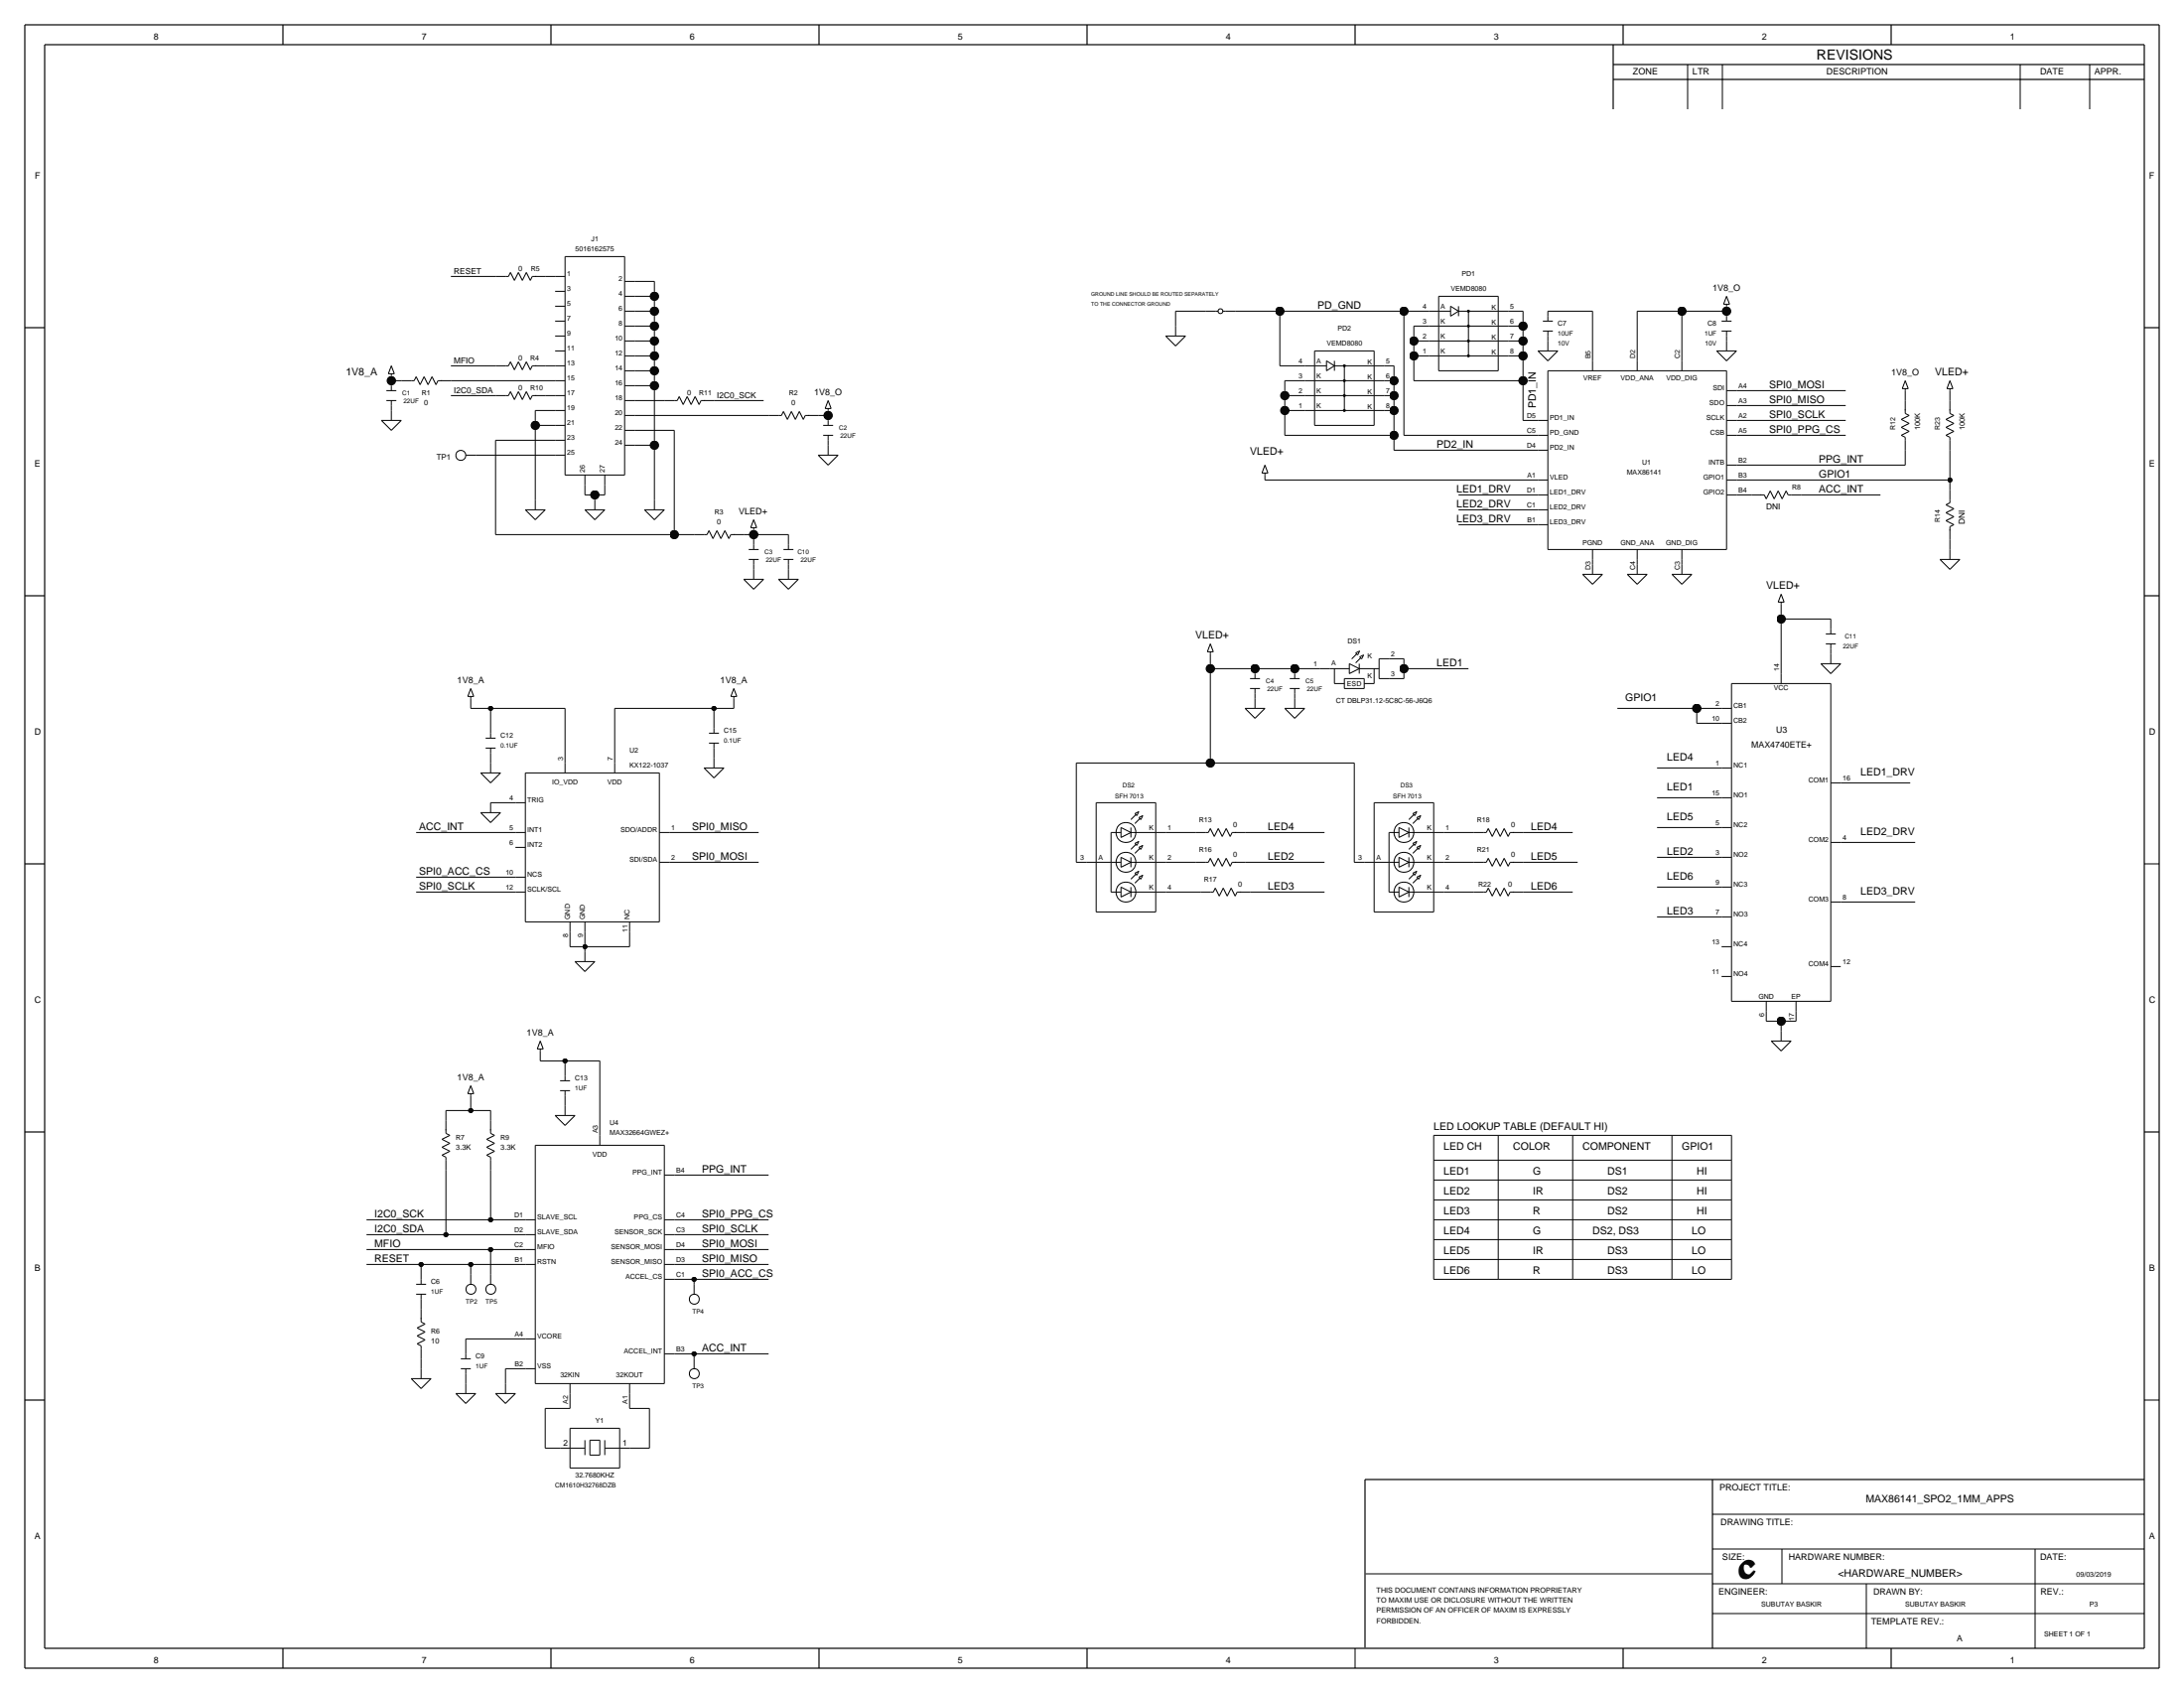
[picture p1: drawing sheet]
<svg xmlns="http://www.w3.org/2000/svg" width="559mm" height="433mm" viewBox="0 0 559 433" stroke-linecap="round" stroke-linejoin="round" font-family="sans-serif">
<g fill="none" stroke="#000" stroke-width=".25">
<path d="M431.8 16.5v11.4zM440.7 16.5v11.4zM516.9 16.5v11.4zM534.7 16.5v11.4zM115.4 70.7h11.4zM126.8 70.7h2.5zM129.3 70.7h.8zM130.6 69.7l-.5 1zM130.6 69.7l1 2zM132.6 69.7l-1 2zM132.6 69.7l1.1 2zM134.7 69.7l-1 2z"/>
<path d="M134.7 69.7l1 2zM136.2 70.7h1zM136.2 70.7l-.5 1zM137 70.7h2.5zM139.5 70.7h2.5zM142 78.3h2.6zM142 74.5h2.6zM142 70.7h2.6zM144.6 65.6v55.9zM144.6 65.6h15.2zM159.8 79.6h2.6zM159.8 75.8h2.6z"/>
<path d="M159.8 72h2.6zM159.8 65.6v55.9zM162.4 79.6h5zM162.4 75.8h5zM162.4 72h5zM167.4 79.6v3.8zM167.4 75.8v3.8zM167.4 72v3.8zM300.8 79.6h7.6zM300.8 79.6v3.8zM308.4 79.6h2.5zM310.9 79.6h.8z"/>
<path d="M312.9 79.6h.6zM313.5 79.6h2.5zM316 79.6h11.5zM327.5 79.6v14zM327.5 79.6h31.7zM359.2 79.6h6.4zM359.2 79.6v31.8zM365.6 79.6h2.5zM368.1 75.8v19zM368.1 75.8h15.2zM368.1 79.6h3zM371.1 78.3l2.1 1.3z"/>
<path d="M371.1 78.3v2.6zM373.2 79.6h10.1zM373.2 78.3v2.6zM375.5 79.4h.4v.4h-.4zM375.7 79.6v11.4zM383.3 79.6h2.6zM383.3 75.8v19zM385.9 79.6h3.8zM389.7 79.6v3.8zM396 79.6h11.5zM396 79.6v1.3zM407.5 79.6v12.7z"/>
<path d="M418.9 79.6h11.4zM418.9 79.6v12.7zM430.3 79.6h11.5zM430.3 79.6v12.7zM441 77.8h1.5zM441.8 78.3v1.3zM441.8 79.6v1.3zM441.8 77.8v.5zM441.8 75.8l.7 2zM441.8 75.8l-.8 2zM98.9 99.9h2.5zM99.4 95.6h1.5z"/>
<path d="M100.1 96.1v1.3zM100.1 97.4h2.6zM100.1 97.4v1.3zM100.1 98.7v1.2zM100.1 95.6v.5zM100.1 93.6l.8 2zM100.1 93.6l-.7 2zM102.7 97.4h2.5zM105.2 97.4h.8zM106.5 96.4l-.5 1zM106.5 96.4l1 2zM108.5 96.4l-1 2z"/>
<path d="M108.5 96.4l1 2zM110.5 96.4l-1 2zM110.5 96.4l1.1 2zM112.1 97.4h1zM112.1 97.4l-.5 1zM112.8 97.4h2.6zM115.4 97.4h26.6zM115.4 93.6h11.4zM126.8 93.6h2.5zM129.3 93.6h.8zM130.6 92.6l-.5 1zM130.6 92.6l1 2z"/>
<path d="M132.6 92.6l-1 2zM132.6 92.6l1.1 2zM134.7 92.6l-1 2zM134.7 92.6l1 2zM136.2 93.6h1zM136.2 93.6l-.5 1zM137 93.6h2.5zM139.5 93.6h2.5zM142 97.4h2.6zM142 93.6h2.6zM142 89.8h2.6zM142 86h2.6z"/>
<path d="M142 82.1h2.6zM159.8 98.7h2.6zM159.8 94.8h2.6zM159.8 91h2.6zM159.8 87.2h2.6zM159.8 83.4h2.6zM162.4 98.7h5zM162.4 94.8h5zM162.4 91h5zM162.4 87.2h5zM162.4 83.4h5zM167.4 94.8v3.9z"/>
<path d="M167.4 98.7v15.2zM167.4 91v3.8zM167.4 87.2v3.8zM167.4 83.4v3.8zM298.2 86l2.6 2.5zM298.2 86h5.1zM300.8 83.4v2.6zM303.3 86l-2.5 2.5zM327.5 93.6h6.3zM328.7 97.4h5.1zM328.7 97.4v3.8zM333.8 97.4h2.5z"/>
<path d="M333.8 93.6h2.5zM336.3 97.4h15.3zM336.3 89.8v19zM336.3 89.8h15.3zM336.3 93.6h3.1zM339.4 94.8l2-1.2zM339.4 92.3l2 1.3zM339.4 92.3v2.5zM341.4 93.6h10.2zM341.4 92.3v2.5zM343.8 97.2h.4v.4h-.4zM343.8 93.4h.4v.3h-.4z"/>
<path d="M344 93.6v11.4zM351.6 93.6h2.5zM351.6 97.4h2.5zM351.6 89.8v19zM354.1 97.4h2.6zM354.1 93.6h2.6zM356.7 97.4v3.8zM356.7 93.6v3.8zM361.7 83.4h3.9zM361.7 83.4v3.8zM361.7 87.2h3.9zM361.7 87.2v3.8z"/>
<path d="M361.7 91h3.9zM361.7 91v6.4zM361.7 97.4h28zM365.6 91h2.5zM365.6 87.2h2.5zM365.6 83.4h2.5zM368.1 91h15.2zM368.1 87.2h15.2zM368.1 83.4h15.2zM368.1 94.8h15.2zM371.1 80.9l2.1-1.3zM375.5 90.9h.4v.3h-.4z"/>
<path d="M375.5 87h.4v.4h-.4zM375.5 83.2h.4v.4h-.4zM383.3 83.4h2.6zM383.3 87.2h2.6zM383.3 91h2.6zM385.9 91h3.8zM385.9 87.2h3.8zM385.9 83.4h3.8zM389.7 91v6.4zM389.7 97.4v10.1zM389.7 87.2v3.8zM389.7 83.4v3.8z"/>
<path d="M393.5 89.8l2.5 2.5zM393.5 89.8h5.1zM394.8 84.7h2.5zM394.8 82.1h2.5zM396 86v1.2zM396 94.8h45.8zM396 94.8v45.8zM396 87.2v2.6zM396 80.9v1.2zM396 84.7v1.3zM398.6 89.8l-2.6 2.5zM407.5 92.3v2.5z"/>
<path d="M418.9 92.3v2.5zM430.3 92.3v2.5zM439.2 89.8l2.6 2.5zM439.2 89.8h5.1zM440.5 84.7h2.5zM440.5 82.1h2.5zM441.8 86v1.2zM441.8 80.9v1.2zM441.8 84.7v1.3zM441.8 99.9h2.5zM441.8 94.8v45.8zM441.8 87.2v2.6z"/>
<path d="M444.3 99.9h27.9zM444.3 89.8l-2.5 2.5zM486.7 99.4h1.5zM487.5 99.9v2.6zM487.5 99.4v.5zM487.5 97.4l.7 2zM487.5 97.4l-.8 2zM498.1 99.4h1.6zM498.9 99.9v2.6zM498.9 99.4v.5zM498.9 97.4l.8 2zM498.9 97.4l-.8 2z"/>
<path d="M97.6 107.5l2.5 2.6zM97.6 107.5h5.1zM98.9 102.5h2.5zM100.1 103.7v1.3zM100.1 110.1l2.6-2.6zM100.1 105v2.5zM100.1 102.5v1.2zM115.4 101.2h11.4zM119.2 116.4h2.5zM121.7 116.4h20.3zM126.8 112.6v24.2zM126.8 112.6h15.2z"/>
<path d="M126.8 101.2h2.5zM129.3 101.2h.8zM130.6 100.2l-.5 1zM130.6 100.2l1 2zM132.6 100.2l-1 2zM132.6 100.2l1.1 2zM134.7 100.2l-1 2zM134.7 100.2l1 2zM136.2 101.2h1zM136.2 101.2l-.5 1zM137 105v3.8zM137 108.8h5z"/>
<path d="M137 108.8v19.1zM137 105h5zM137 101.2h2.5zM139.5 101.2h2.5zM142 116.4h2.6zM142 112.6h2.6zM142 108.8h2.6zM142 105h2.6zM142 101.2h2.6zM159.8 113.9h2.6zM159.8 110.1h2.6zM159.8 106.3h2.6z"/>
<path d="M159.8 102.5h2.6zM162.4 113.9h5zM162.4 106.3h34.2zM162.4 102.5h7.6zM162.4 110.1h10.1zM167.4 113.9v14zM170 102.5h2.5zM172.5 110.1v26.7zM172.5 102.5h.8zM173.8 101.4l-.5 1.1zM173.8 101.4l1 2.1zM175.8 101.4l-1 2.1z"/>
<path d="M175.8 101.4l1 2.1zM177.9 101.4l-1.1 2.1zM177.9 101.4l1 2.1zM179.4 102.5h1zM179.4 102.5l-.5 1zM180.1 102.5h2.6zM182.7 102.5h12.7zM196.6 106.3h2.6zM199.2 106.3h.7zM200.5 105.3l-.6 1zM200.5 105.3l1 2zM202.5 105.3l-1 2z"/>
<path d="M202.5 105.3l1 2zM204.5 105.3l-1 2zM204.5 105.3l1 2zM206 106.3h1.1zM206 106.3l-.5 1zM206.8 106.3h2.5zM209.3 106.3h2.6zM209.3 116.4l2.6 2.6zM209.3 116.4h5.1zM210.6 108.8h2.6zM210.6 111.4h2.6zM211.1 104.5h1.5z"/>
<path d="M211.9 106.3v1.2zM211.9 105v1.3zM211.9 112.6v1.3zM211.9 113.9v2.5zM211.9 107.5v1.3zM211.9 111.4v1.2zM211.9 104.5v.5zM211.9 102.5l.7 2zM211.9 102.5l-.8 2zM214.4 116.4l-2.5 2.6zM323.6 119l.8 2zM323.6 119l-.7 2z"/>
<path d="M328.7 101.2h5.1zM328.7 101.2v3.8zM328.7 105v6.4zM328.7 105h5.1zM328.7 111.4h28zM333.8 105h2.5zM333.8 101.2h2.5zM336.3 105h15.3zM336.3 101.2h15.3zM336.3 108.8h15.3zM343.8 104.8h.4v.4h-.4zM343.8 101h.4v.4h-.4z"/>
<path d="M351.6 101.2h2.5zM351.6 105h2.5zM354.1 105h2.6zM354.1 101.2h2.6zM356.7 111.4v3.8zM356.7 105v6.4zM356.7 101.2v3.8zM356.7 115.2h36.8zM359.2 111.4h34.3zM389.7 107.5h3.8zM393.5 115.2h2.5zM393.5 107.5h2.5z"/>
<path d="M393.5 111.4h2.5zM441.8 107.5h2.5zM441.8 119h2.5zM441.8 103.7h2.5zM441.8 111.4h2.5zM444.3 111.4h27.9zM444.3 107.5h27.9zM444.3 103.7h27.9zM444.3 119h43.2zM486.5 111.4l1 .5zM486.5 111.4l2-1.1zM486.5 109.3l2 1z"/>
<path d="M486.5 109.3l2-1zM486.5 107.3l2 1zM486.5 107.3l2-1zM487.5 115.2v3.8zM487.5 112.6v2.6zM487.5 102.5v2.5zM487.5 104.7v1.1zM487.5 111.9v.7zM487.5 105.8l1 .5zM497.9 111.4l1 .5zM497.9 111.4l2-1.1zM497.9 109.3l2 1z"/>
<path d="M497.9 109.3l2-1zM497.9 107.3l2 1zM497.9 107.3l2-1zM498.9 115.2v7.6zM498.9 112.6v2.6zM498.9 102.5v2.5zM498.9 104.7v1.1zM498.9 111.9v.7zM498.9 105.8l1 .5zM126.8 136.8h45.7zM134.4 130.4l2.6 2.5zM134.4 130.4h5.1z"/>
<path d="M137 132.9l2.5-2.5zM137 127.9v2.5zM144.6 121.5h15.2zM149.7 126.6h2.5zM149.7 124.1v2.5zM149.7 121.5v2.6zM149.7 130.4l2.5 2.5zM149.7 130.4h5zM152.2 126.6h2.5zM152.2 126.6v1.3zM152.2 127.9v2.5zM154.7 124.1v2.5z"/>
<path d="M154.7 121.5v2.6zM154.7 130.4l-2.5 2.5zM164.9 130.4l2.5 2.5zM164.9 130.4h5.1zM167.4 127.9v2.5zM170 130.4l-2.6 2.5zM172.5 136.8h5.1zM177.6 136.8h2.5zM180.1 136.8h.8zM181.4 135.7l-.5 1.1zM181.4 135.7l1 2.1zM183.4 135.7l-1 2.1z"/>
<path d="M183.4 135.7l1.1 2.1zM185.5 135.7l-1 2.1zM185.5 135.7l1 2.1zM187 136.8h1zM187 136.8l-.5 1zM187.8 136.8h2.5zM190.3 136.8h2.5zM192.1 135h1.5zM192.8 136.8h8.9zM192.8 136.8v2.5zM192.8 135.5v1.3zM192.8 139.3v1.3z"/>
<path d="M192.8 135v.5zM192.8 132.9l.8 2.1zM192.8 132.9l-.7 2.1zM201.7 136.8v2.5zM201.7 139.3v1.3zM322.9 121h1.5zM323.6 122.8h69.9zM323.6 121.5v1.3zM323.6 121v.5zM373.2 126.6h20.3zM373.2 134.2h20.3zM373.2 130.4h20.3z"/>
<path d="M393.5 122.8h2.5zM393.5 126.6h2.5zM393.5 130.4h2.5zM393.5 134.2h2.5zM441.8 126.6h2.5zM441.8 122.8h2.5zM444.3 126.6h3.8zM444.3 122.8h54.6zM448.1 126.6h2.5zM450.4 126.6h1zM451.4 126.6l.5 1zM452.9 125.6l1 2z"/>
<path d="M452.9 125.6l-1 2zM455 125.6l1 2zM455 125.6l-1.1 2zM457 125.6l.5 1zM457 125.6l-1 2zM457.5 126.6h.8zM458.3 126.6h2.5zM460.8 126.6h20.3zM497.9 129.1l1-.5zM497.9 129.1l2 1zM497.9 131.2l2-1.1zM497.9 131.2l2 1z"/>
<path d="M497.9 133.2l2-1zM497.9 133.2l2 1zM498.9 122.8v2.5zM498.9 138v2.6zM498.9 125.3v2.6zM498.9 135.5v2.5zM498.9 134.7v1zM498.9 127.9v.7zM498.9 134.7l1-.5zM190.3 148.2l2.5 2.5zM190.3 148.2h5.1zM191.6 140.6h2.5z"/>
<path d="M191.6 143.1h2.5zM192.8 144.4v1.2zM192.8 145.6v2.6zM192.8 143.1v1.3zM195.4 148.2l-2.6 2.5zM199.2 148.2l2.5 2.5zM199.2 148.2h5.1zM200.5 140.6h2.5zM200.5 143.1h2.5zM201.7 144.4v1.2zM201.7 145.6v2.6zM201.7 143.1v1.3z"/>
<path d="M204.3 148.2l-2.6 2.5zM396 140.6h45.8zM404.9 146.9l2.6 2.6zM404.9 146.9h5.1zM407.5 143.1v1.3zM407.5 140.6v2.5zM407.5 149.5l2.5-2.6zM407.5 144.4v2.5zM416.4 146.9l2.5 2.6zM416.4 146.9h5zM418.9 143.1v1.3zM418.9 140.6v2.5z"/>
<path d="M418.9 149.5l2.5-2.6zM418.9 144.4v2.5zM427.8 146.9l2.5 2.6zM427.8 146.9h5.1zM430.3 143.1v1.3zM430.3 140.6v2.5zM430.3 144.4v2.5zM432.9 146.9l-2.6 2.6zM455 154h1.5zM455.7 158.3h12.7zM455.7 158.3v14zM455.7 154.5v3.8z"/>
<path d="M455.7 154v.5zM455.7 152l.8 2zM455.7 152l-.7 2zM468.4 158.3v2.6zM496.4 143.1l2.5 2.5zM496.4 143.1h5zM498.9 140.6v2.5zM501.4 143.1l-2.5 2.5zM119.7 178.2h1.5zM120.4 178.7v2.5zM120.4 178.2v.5zM120.4 176.1l.8 2.1z"/>
<path d="M120.4 176.1l-.7 2.1zM187 178.2h1.5zM187.8 178.7v2.5zM187.8 178.2v.5zM187.8 176.1l.7 2.1zM187.8 176.1l-.8 2.1zM308.9 166.7h1.5zM309.7 171v24.2zM309.7 171h11.4zM309.7 167.2v3.8zM309.7 166.7v.5zM309.7 164.7l.7 2z"/>
<path d="M309.7 164.7l-.8 2zM319.8 173.6h2.6zM319.8 176.1h2.6zM321.1 171h10.2zM321.1 171v1.3zM321.1 177.4v1.3zM321.1 178.7v2.5zM321.1 172.3v1.3zM321.1 176.1v1.3zM330 173.6h2.5zM330 176.1h2.5zM331.3 171h6.3z"/>
<path d="M331.3 171v1.3zM331.3 177.4v1.3zM331.3 178.7v2.5zM331.3 172.3v1.3zM331.3 176.1v1.3zM337.6 171h2.6zM340.2 171h5zM341.4 174.9h2.6zM341.4 171v3.9zM344 173.6v2.5zM344 173.6h5zM344 176.1h5z"/>
<path d="M345.2 172.3l2.6-1.3zM345.2 169.8l2.6 1.2zM345.2 169.8v2.5zM345.8 168.6l1.3-1.3zM346.9 167l.5 .5zM346.9 167l1-.5zM347.8 171h5.1zM347.8 169.8v2.5zM347.9 168l.5 .6zM347.9 168l1-.5zM347.9 166.5l-.5 1zM348.1 168.3l-1.2 1.3z"/>
<path d="M348.9 167.5l-.5 1.1zM349 174.9h2.6zM349 173.6v2.5zM351.6 171v3.9zM352.9 168.5h2.5zM352.9 173.6h2.5zM352.9 168.5v5.1zM355.4 168.5h3.8zM355.4 173.6h3.8zM359.2 171h16.5zM359.2 171v2.6zM359.2 168.5v2.5z"/>
<path d="M443 174.9h25.4zM443 174.9v81.2zM455.7 172.3v2.6zM465.9 169.8l2.5 2.5zM465.9 169.8h5.1zM467.2 162.2h2.5zM467.2 164.7h2.5zM468.4 166v1.2zM468.4 167.2v2.6zM468.4 160.9v1.3zM468.4 164.7v1.3zM468.4 174.9v81.2z"/>
<path d="M471 169.8l-2.6 2.5zM120.4 181.2h5.1zM123 197.7l2.5 2.6zM123 197.7h5.1zM124.3 191.4h2.5zM124.3 188.8h2.5zM125.5 181.2h19.1zM125.5 181.2v6.4zM125.5 192.6v2.6zM125.5 195.2v2.5zM125.5 187.6v1.2zM125.5 191.4v1.2z"/>
<path d="M134.4 197.7h34.3zM134.4 197.7v38.1zM144.6 181.2v14zM144.6 195.2v2.5zM157.3 181.2h25.4zM157.3 181.2v14zM157.3 195.2v2.5zM168.7 197.7v38.1zM180.1 196.4l2.6 2.6zM180.1 196.4h5.1zM181.4 190.1h2.5zM181.4 187.6h2.5z"/>
<path d="M182.7 181.2v5.1zM182.7 181.2h5.1zM182.7 191.4v2.5zM182.7 193.9v2.5zM182.7 186.3v1.3zM182.7 190.1v1.3zM185.2 196.4l-2.5 2.6zM275.4 195.2h34.3zM275.4 195.2v25.4zM309.7 195.2h36.8zM318.6 181.2l2.5 2.5zM318.6 181.2h5z"/>
<path d="M323.6 181.2l-2.5 2.5zM328.7 181.2l2.6 2.5zM328.7 181.2h5.1zM333.8 181.2l-2.5 2.5zM346.5 195.2v25.4zM413.8 181.2h20.3zM424 196.4h16.5zM434.1 185h6.4zM434.1 181.2v3.8zM434.1 181.2h6.4zM440.5 196.4h2.5zM440.5 181.2h2.5z"/>
<path d="M440.5 185h2.5zM106.5 213h25.4zM123 207.9l2.5 2.5zM123 207.9h5.1zM125.5 205.3h6.4zM125.5 205.3v2.6zM125.5 200.3l2.6-2.6zM128.1 207.9l-2.6 2.5zM131.9 213h2.5zM131.9 216.8h2.5zM131.9 205.3h2.5zM168.7 213h2.5z"/>
<path d="M171.2 213h22.9zM280.5 205.3h15.2zM280.5 205.3v28zM284.3 213v15.2zM284.3 213h2.5zM286.8 219.3l2.6 1.3zM286.8 219.3v2.5zM286.8 214.2l2.6-1.2zM286.8 211.7l2.6 1.3zM286.8 211.7v2.5zM289.4 219.3v2.5zM289.4 213h6.3z"/>
<path d="M289.4 211.7v2.5zM289.4 209.7l1.2-1.3zM290.4 215.7l.5 .6zM290.4 215.7l1-.5zM290.4 208.1l.5 .5zM290.4 208.1l1-.5zM290.4 210.7l1.2-1.3zM290.6 216l-1.2 1.3zM291.4 216.8l.5 .5zM291.4 216.8l1-.5zM291.4 215.2l-.5 1.1zM291.4 209.1l.5 .6z"/>
<path d="M291.4 209.1l1-.5zM291.4 207.6l-.5 1zM291.6 217l-1.2 1.3zM292.4 216.3l-.5 1zM292.4 208.6l-.5 1.1zM295.7 213h2.5zM295.7 205.3v28zM298.2 213h7.7zM305.9 213h2.5zM308.4 213h.8zM309.7 211.9l-.5 1.1zM309.7 211.9l1 2.1z"/>
<path d="M309.7 219.6l-.5 1zM309.7 219.6l1 2zM311.7 211.9l-1 2.1zM311.7 211.9l1 2.1zM311.7 219.6l-1 2zM311.7 219.6l1 2zM313.7 211.9l-1 2.1zM313.7 211.9l1.1 2.1zM313.7 219.6l-1 2zM313.7 219.6l1.1 2zM315.3 213h1zM315.3 213l-.5 1z"/>
<path d="M316 213h2.6zM318.6 213h20.3zM351.6 205.3h15.2zM351.6 205.3v28zM355.4 213v15.2zM355.4 213h2.5zM357.9 219.3l2.6 1.3zM357.9 219.3v2.5zM357.9 214.2l2.6-1.2zM357.9 211.7l2.6 1.3zM357.9 211.7v2.5zM360.5 219.3v2.5z"/>
<path d="M360.5 213h6.3zM360.5 211.7v2.5zM360.5 209.7l1.2-1.3zM361.5 215.7l.5 .6zM361.5 215.7l1-.5zM361.5 208.1l.5 .5zM361.5 208.1l1-.5zM361.5 210.7l1.3-1.3zM361.7 216l-1.2 1.3zM362.5 216.8l.5 .5zM362.5 216.8l1-.5zM362.5 215.2l-.5 1.1z"/>
<path d="M362.5 209.1l.5 .6zM362.5 209.1l1-.5zM362.5 207.6l-.5 1zM362.8 217l-1.3 1.3zM363.5 216.3l-.5 1zM363.5 208.6l-.5 1.1zM366.8 213h2.6zM366.8 205.3v28zM369.4 213h7.6zM377 213h2.5zM379.5 213h.8zM380.8 219.6l-.5 1z"/>
<path d="M380.8 219.6l1 2zM380.8 211.9l-.5 1.1zM380.8 211.9l1 2.1zM382.8 219.6l-1 2zM382.8 219.6l1 2zM382.8 211.9l-1 2.1zM382.8 211.9l1 2.1zM384.9 219.6l-1.1 2zM384.9 219.6l1 2zM384.9 211.9l-1.1 2.1zM384.9 211.9l1 2.1zM386.4 213h1z"/>
<path d="M386.4 213l-.5 1zM387.1 213h2.6zM389.7 213h12.7zM424 204.1h16.5zM424 211.7h16.5zM424 219.3h16.5zM440.5 211.7h2.5zM440.5 219.3h2.5zM440.5 204.1h2.5zM468.4 200.3h2.6zM468.4 215.5h2.6zM471 200.3h17.7z"/>
<path d="M471 215.5h19zM106.5 224.4h25.4zM106.5 228.2h25.4zM131.9 224.4h2.5zM131.9 228.2h2.5zM134.4 235.8h34.3zM145.8 238.4v3.8zM145.8 235.8v2.6zM149.7 238.4v3.8zM149.7 235.8v2.6zM161.1 238.4v3.8zM161.1 235.8v2.6z"/>
<path d="M168.7 220.6h2.5zM171.2 220.6h22.9zM275.4 220.6h2.5zM277.9 220.6h2.6zM280.5 220.6h3.8zM280.5 233.3h15.2zM284.3 228.2h2.5zM284.3 220.6h2.5zM286.8 229.5l2.6-1.3zM286.8 226.9l2.6 1.3zM286.8 226.9v2.6zM286.8 221.8l2.6-1.2z"/>
<path d="M289.4 228.2h6.3zM289.4 226.9v2.6zM289.4 224.9l1.2-1.3zM289.4 220.6h6.3zM290.4 223.4l.5 .5zM290.4 223.4l1-.5zM290.4 225.9l1.2-1.3zM291.4 224.4l.5 .5zM291.4 224.4l1-.5zM291.4 222.9l-.5 1zM292.4 223.9l-.5 1zM295.7 228.2h2.5z"/>
<path d="M295.7 220.6h2.5zM298.2 228.2h8.9zM298.2 220.6h7.7zM305.9 220.6h2.5zM307.1 228.2h2.6zM308.4 220.6h.8zM309.7 228.2h.7zM310.9 227.2l-.5 1zM310.9 227.2l1.1 2zM313 227.2l-1 2zM313 227.2l1 2zM315 227.2l-1 2z"/>
<path d="M315 227.2l1 2zM315.3 220.6h1zM315.3 220.6l-.5 1zM316 220.6h2.6zM316.5 228.2h1.1zM316.5 228.2l-.5 1zM317.3 228.2h2.5zM318.6 220.6h20.3zM319.8 228.2h19.1zM346.5 220.6h2.5zM349 220.6h2.6zM351.6 220.6h3.8z"/>
<path d="M351.6 233.3h15.2zM355.4 228.2h2.5zM355.4 220.6h2.5zM357.9 229.5l2.6-1.3zM357.9 226.9l2.6 1.3zM357.9 226.9v2.6zM357.9 221.8l2.6-1.2zM360.5 228.2h6.3zM360.5 226.9v2.6zM360.5 224.9l1.2-1.3zM360.5 220.6h6.3zM361.5 223.4l.5 .5z"/>
<path d="M361.5 223.4l1-.5zM361.5 225.9l1.3-1.3zM362.5 224.4l.5 .5zM362.5 224.4l1-.5zM362.5 222.9l-.5 1zM363.5 223.9l-.5 1zM366.8 228.2h2.6zM366.8 220.6h2.6zM369.4 228.2h7.6zM369.4 220.6h7.6zM377 220.6h2.5zM377 228.2h2.5z"/>
<path d="M379.5 220.6h.8zM379.5 228.2h.8zM380.8 227.2l-.5 1zM380.8 227.2l1 2zM382.8 227.2l-1 2zM382.8 227.2l1 2zM384.9 227.2l-1.1 2zM384.9 227.2l1 2zM386.4 220.6h1zM386.4 220.6l-.5 1zM386.4 228.2h1zM386.4 228.2l-.5 1z"/>
<path d="M387.1 220.6h2.6zM387.1 228.2h2.6zM389.7 220.6h14zM389.7 228.2h12.7zM424 234.5h16.5zM424 226.9h16.5zM440.5 226.9h2.5zM440.5 234.5h2.5zM468.4 230.7h2.6zM471 230.7h19zM548.6 221h3.8zM145.8 242.2h3.9z"/>
<path d="M147.1 246l2.6 2.5zM147.1 246h5.1zM149.7 242.2h11.4zM149.7 242.2v1.2zM149.7 243.4v2.6zM152.2 246l-2.5 2.5zM440.5 242.2h2.5zM440.5 249.8h2.5zM443 256.1h25.4zM451.9 258.7v2.5zM451.9 256.1v2.6zM459.5 258.7v2.5z"/>
<path d="M459.5 256.1v2.6zM468.4 247.2h2.6zM119.7 279.8h1.5zM120.4 279.8v.5zM120.4 277.7l.8 2.1zM120.4 277.7l-.7 2.1zM137.5 268.3h1.5zM138.2 271.4h6.4zM138.2 268.8v2.6zM138.2 268.3v.5zM138.2 266.3l.8 2zM138.2 266.3l-.7 2z"/>
<path d="M143.3 279h2.5zM143.3 276.5h2.5zM144.6 271.4h8.9zM144.6 271.4v3.8zM144.6 275.2v1.3zM144.6 279v1.3zM153.5 271.4v19zM451.9 261.2h3.8zM453.2 266.3l2.5 2.5zM453.2 266.3h5.1zM455.7 261.2h3.8zM455.7 261.2v2.6z"/>
<path d="M455.7 263.8v2.5zM458.3 266.3l-2.6 2.5zM113.1 295.5l1 .5zM113.1 295.5l2-1zM113.1 293.5l2 1zM113.1 293.5l2-1zM113.1 291.4l2 1.1zM113.1 291.4l2-1zM114.1 284.1h6.3zM114.1 284.1v2.5zM114.1 299.3v16.5zM114.1 296.8v2.5z"/>
<path d="M114.1 286.6v2.6zM114.1 288.9v1zM114.1 296v.8zM114.1 289.9l1 .5zM120.4 284.1h5.1zM120.4 280.3v3.8zM124.5 295.5l1 .5zM124.5 295.5l2-1zM124.5 293.5l2 1zM124.5 293.5l2-1zM124.5 291.4l2 1.1zM124.5 291.4l2-1z"/>
<path d="M125.5 284.1v2.5zM125.5 299.3v12.7zM125.5 296.8v2.5zM125.5 286.6v2.6zM125.5 288.9v1zM125.5 296v.8zM125.5 289.9l1 .5zM137 293h33zM137 293v60.9zM142 285.3l2.6 2.6zM142 285.3h5.1zM144.6 280.3v2.5z"/>
<path d="M144.6 282.8v2.5zM147.1 285.3l-2.5 2.6zM153.5 290.4v2.6zM170 293v60.9zM366.8 296.8h76.2zM366.8 290.4h16.5zM366.8 290.4v6.4zM366.8 296.8v5.1zM383.3 290.4h19.1zM383.3 290.4v36.9zM402.4 290.4h25.4zM402.4 290.4v36.9z"/>
<path d="M427.8 290.4v36.9zM427.8 290.4h15.2zM443 290.4v6.4zM443 296.8v5.1zM93.8 315.8h20.3zM93.8 319.6h31.7zM93.8 312h31.7zM114.1 315.8h20.3zM125.5 319.6h8.9zM125.5 319.6v6.4zM125.5 312h8.9zM134.4 315.8h2.6z"/>
<path d="M134.4 312h2.6zM134.4 319.6h2.6zM170 319.6h2.5zM170 312h2.5zM170 315.8h2.5zM170 300.6h2.5zM172.5 312h24.1zM172.5 319.6h24.1zM172.5 315.8h24.1zM172.5 300.6h24.1zM366.8 317.1v5.1zM366.8 317.1h76.2z"/>
<path d="M366.8 301.9h76.2zM366.8 301.9v5zM366.8 306.9h76.2zM366.8 312v5.1zM366.8 312h76.2zM366.8 306.9v5.1zM443 317.1v5.1zM443 312v5.1zM443 301.9v5zM443 306.9v5.1zM93.8 323.4h13.9zM106.5 331.1h2.5z"/>
<path d="M106.5 328.5h2.5zM106.7 339.7l2.1 1zM106.7 339.7l2.1-1zM107.7 323.4h12.7zM107.7 323.4v3.9zM107.7 332.3v2.6zM107.7 327.3v1.2zM107.7 331.1v1.2zM107.7 334.9v2.5zM107.7 337.2v1zM107.7 338.2l1.1 .5zM120.4 323.4h14z"/>
<path d="M120.4 323.4v2.6zM120.4 326v2.5zM125.5 326v2.5zM134.4 323.4h2.6zM170 323.4h2.5zM170 327.3h2.5zM172.5 327.3h5.1zM172.5 323.4h24.1zM177.6 327.3h19zM177.6 327.3v1.2zM177.6 328.5v2.6zM366.8 322.2h76.2z"/>
<path d="M366.8 327.3h16.5zM366.8 322.2v5.1zM383.3 327.3h19.1zM402.4 327.3h25.4zM427.8 327.3h15.2zM443 322.2v5.1zM105.2 352.7l2.5 2.5zM105.2 352.7h5.1zM106.7 343.8l1 .5zM106.7 343.8l2.1-1.1zM106.7 341.7l2.1 1zM106.7 341.7l2.1-1z"/>
<path d="M107.7 347.6v2.5zM107.7 350.1v2.6zM107.7 345v2.6zM107.7 344.3v.7zM110.3 352.7l-2.6 2.5zM116.6 356.5l2.6 2.5zM116.6 356.5h5.1zM117.9 350.1h2.5zM117.9 347.6h2.5zM119.2 342.5h15.2zM119.2 342.5v3.8zM119.2 351.4v2.5z"/>
<path d="M119.2 359l2.5-2.5zM119.2 353.9v2.6zM119.2 346.3v1.3zM119.2 350.1v1.3zM126.8 356.5l2.5 2.5zM126.8 356.5h5.1zM129.3 350.1h5.1zM129.3 350.1v3.8zM129.3 353.9v2.6zM131.9 356.5l-2.6 2.5zM134.4 350.1h2.6zM134.4 342.5h2.6z"/>
<path d="M137 353.9h33zM145.8 356.5v3.8zM145.8 353.9v2.6zM161.1 356.5v3.8zM161.1 353.9v2.6zM170 346.3h2.5zM172.5 346.3h5.1zM177.6 346.3h19zM177.6 346.3v1.3zM177.6 347.6v2.5zM548.6 358.1h3.8zM139.5 360.3h6.3z"/>
<path d="M139.5 360.3v10.1zM139.5 370.4h3.8zM143.3 370.4h2.5zM145.8 370.4h3.9zM145.8 375.5h12.7zM145.8 365.4v10.1zM145.8 365.4h12.7zM149.7 368.4v3.8zM150.9 368.4h2.6zM150.9 368.4v3.8zM150.9 372.2h2.6zM153.5 368.4v3.8z"/>
<path d="M154.7 370.4h3.8zM154.7 368.4v3.8zM158.5 370.4h2.6zM158.5 365.4v10.1zM161.1 360.3h5.1zM161.1 370.4h5.1zM166.2 360.3v10.1zM438.1 387.3h110.5zM438.1 396.2h110.5zM455.9 396.2v8.9zM520.7 396.2v25.4zM349.4 402.6h88.6z"/>
<path d="M438.1 405.1h110.5zM438.1 412.7h110.5zM477.5 405.1v16.5zM346.7 421.6v5.1z"/>
<circle cx="312.3" cy="79.6" r=".61"/>
<circle cx="117.9" cy="116.5" r="1.28"/>
<circle cx="288.1" cy="213" r="2.56"/>
<circle cx="359.2" cy="213" r="2.56"/>
<circle cx="288.1" cy="220.6" r="2.56"/>
<circle cx="288.1" cy="228.2" r="2.56"/>
<circle cx="359.2" cy="228.2" r="2.56"/>
<circle cx="359.2" cy="220.6" r="2.56"/>
<circle cx="120.5" cy="329.8" r="1.28"/>
<circle cx="125.6" cy="329.8" r="1.28"/>
<circle cx="177.6" cy="332.3" r="1.28"/>
<circle cx="177.6" cy="351.4" r="1.28"/>
</g>
<g fill="#000" stroke="#000" stroke-width=".25">
<circle cx="167.4" cy="75.8" r="1.07"/>
<circle cx="167.4" cy="79.6" r="1.07"/>
<circle cx="327.5" cy="79.6" r="1.07"/>
<circle cx="359.2" cy="79.6" r="1.07"/>
<circle cx="430.3" cy="79.6" r="1.07"/>
<circle cx="441.8" cy="79.6" r="1.07"/>
<circle cx="100.1" cy="97.4" r="1.07"/>
<circle cx="167.4" cy="98.7" r="1.07"/>
<circle cx="167.4" cy="94.8" r="1.07"/>
<circle cx="167.4" cy="87.2" r="1.07"/>
<circle cx="167.4" cy="83.4" r="1.07"/>
<circle cx="167.4" cy="91" r="1.07"/>
<circle cx="356.7" cy="97.4" r="1.07"/>
<circle cx="361.7" cy="91" r="1.07"/>
<circle cx="361.7" cy="87.2" r="1.07"/>
<circle cx="389.7" cy="91" r="1.07"/>
<circle cx="389.7" cy="87.2" r="1.07"/>
<circle cx="389.7" cy="97.4" r="1.07"/>
<circle cx="389.7" cy="83.4" r="1.07"/>
<circle cx="137" cy="108.8" r="1.07"/>
<circle cx="167.4" cy="113.9" r="1.07"/>
<circle cx="211.9" cy="106.3" r="1.07"/>
<circle cx="328.7" cy="101.2" r="1.07"/>
<circle cx="328.7" cy="105" r="1.07"/>
<circle cx="356.7" cy="105" r="1.07"/>
<circle cx="356.7" cy="101.2" r="1.07"/>
<circle cx="356.7" cy="111.4" r="1.07"/>
<circle cx="152.2" cy="126.6" r="1.07"/>
<circle cx="172.5" cy="136.8" r="1.07"/>
<circle cx="192.8" cy="136.8" r="1.07"/>
<circle cx="498.9" cy="122.8" r=".56"/>
<circle cx="455.7" cy="158.3" r="1.07"/>
<circle cx="309.7" cy="171" r="1.07"/>
<circle cx="321.1" cy="171" r="1.07"/>
<circle cx="331.3" cy="171" r="1.07"/>
<circle cx="359.2" cy="171" r="1.07"/>
<circle cx="125.5" cy="181.2" r=".56"/>
<circle cx="182.7" cy="181.2" r=".56"/>
<circle cx="309.7" cy="195.2" r="1.07"/>
<circle cx="434.1" cy="181.2" r="1.07"/>
<circle cx="149.7" cy="242.2" r=".56"/>
<circle cx="144.6" cy="271.4" r=".56"/>
<circle cx="455.7" cy="261.2" r="1.07"/>
<circle cx="120.4" cy="284.1" r=".56"/>
<circle cx="114.1" cy="315.8" r=".56"/>
<circle cx="125.5" cy="319.6" r=".56"/>
<circle cx="125.5" cy="312" r=".56"/>
<circle cx="107.7" cy="323.4" r=".56"/>
<circle cx="120.4" cy="323.4" r=".56"/>
<circle cx="177.6" cy="327.3" r=".56"/>
<circle cx="177.6" cy="346.3" r=".56"/>
</g>
<g fill="none" stroke="#000" stroke-width=".3">
<path d="M6.3 6.4h546.1zM6.3 6.4v420.3zM11.4 11.4h537.2zM11.4 11.4v410.2zM72.4 6.4v5zM141 6.4v5zM209.5 6.4v5zM278.1 6.4v5zM346.7 6.4v5zM412.7 16.5h135.9zM412.7 11.4v16.5zM415.3 6.4v5z"/>
<path d="M483.9 6.4v5zM548.6 11.4v410.2zM552.4 6.4v420.3zM412.7 20.3h135.9zM6.3 83.8h5.1zM548.6 83.8h3.8zM6.3 152.4h5.1zM548.6 152.4h3.8zM6.3 221h5.1zM6.3 289.6h5.1zM548.6 289.6h3.8zM6.3 358.1h5.1z"/>
<path d="M349.2 378.5v42.9zM349.2 378.5h199.4zM438.1 378.5v43.1zM6.3 426.7h546.1zM11.4 421.6h537.2zM72.4 421.6v5.1zM141 421.6v5.1zM209.5 421.6v5.1zM278.1 421.6v5.1zM415.3 421.6v5.1zM483.9 421.6v5.1z"/>
</g>
<g font-size="5.6">
<text x="444.7" y="403.9">C</text>
<text x="445.4" y="403.1">C</text>
</g>
<text font-size="3.6" x="464.8" y="15.2">REVISIONS</text>
<g font-size="2.7">
<text x="337.1" y="79.1">PD_GND</text>
<text x="88.5" y="96.1">1V8_A</text>
<text x="452.7" y="99.4">SPI0_MOSI</text>
<text x="495.1" y="96.1">VLED+</text>
<text x="393" y="104.5" transform="rotate(-90 393 104.5)">PD1_IN</text>
<text x="452.7" y="107">SPI0_SCLK</text>
<text x="452.7" y="103.2">SPI0_MISO</text>
<text x="452.7" y="110.8">SPI0_PPG_CS</text>
<text x="319.8" y="116.4">VLED+</text>
<text x="367.6" y="114.7">PD2_IN</text>
<text x="465.4" y="118.5">PPG_INT</text>
<text x="465.4" y="122.3">GPIO1</text>
<text x="372.7" y="129.9">LED2_DRV</text>
<text x="372.7" y="126.1">LED1_DRV</text>
<text x="465.4" y="126.1">ACC_INT</text>
<text x="372.7" y="133.7">LED3_DRV</text>
<text x="451.9" y="150.7">VLED+</text>
<text x="305.9" y="163.4">VLED+</text>
<text x="367.6" y="170.5">LED1</text>
<text x="415.8" y="179.4">GPIO1</text>
<text x="426.5" y="194.7">LED4</text>
<text x="426.5" y="202.3">LED1</text>
<text x="476" y="198.5">LED1_DRV</text>
<text x="426.5" y="209.9">LED5</text>
<text x="107.2" y="212.4">ACC_INT</text>
<text x="177.1" y="212.4">SPI0_MISO</text>
<text x="324.4" y="212.4">LED4</text>
<text x="391.7" y="212.4">LED4</text>
<text x="476" y="213.7">LED2_DRV</text>
<text x="177.1" y="220.1">SPI0_MOSI</text>
<text x="324.4" y="220.1">LED2</text>
<text x="391.7" y="220.1">LED5</text>
<text x="426.5" y="218.8">LED2</text>
<text x="107.2" y="227.7">SPI0_SCLK</text>
<text x="107.2" y="223.9">SPI0_ACC_CS</text>
<text x="324.4" y="227.7">LED3</text>
<text x="391.7" y="227.7">LED6</text>
<text x="426.5" y="225.1">LED6</text>
<text x="476" y="229">LED3_DRV</text>
<text x="426.5" y="234">LED3</text>
<text x="366.8" y="289.2">LED LOOKUP TABLE (DEFAULT HI)</text>
<text x="369.4" y="294.2">LED CH</text>
<text x="387.1" y="294.2">COLOR</text>
<text x="404.9" y="294.2">COMPONENT</text>
<text x="430.3" y="294.2">GPIO1</text>
<text x="179.6" y="300.1">PPG_INT</text>
<text x="369.4" y="300.6">LED1</text>
<text x="369.4" y="305.7">LED2</text>
<text x="392.2" y="300.6">G</text>
<text x="392.2" y="305.7">IR</text>
<text x="411.3" y="300.6">DS1</text>
<text x="411.3" y="305.7">DS2</text>
<text x="434.1" y="305.7">HI</text>
<text x="434.1" y="300.6">HI</text>
<text x="95.8" y="311.5">I2C0_SCK</text>
<text x="179.6" y="311.5">SPI0_PPG_CS</text>
<text x="369.4" y="310.7">LED3</text>
<text x="392.2" y="310.7">R</text>
<text x="411.3" y="310.7">DS2</text>
<text x="434.1" y="310.7">HI</text>
<text x="95.8" y="315.3">I2C0_SDA</text>
<text x="179.6" y="315.3">SPI0_SCLK</text>
<text x="369.4" y="315.8">LED4</text>
<text x="392.2" y="315.8">G</text>
<text x="407.5" y="315.8">DS2, DS3</text>
<text x="432.9" y="315.8">LO</text>
<text x="95.8" y="322.9">RESET</text>
<text x="95.8" y="319.1">MFIO</text>
<text x="179.6" y="322.9">SPI0_MISO</text>
<text x="179.6" y="319.1">SPI0_MOSI</text>
<text x="369.4" y="320.9">LED5</text>
<text x="392.2" y="320.9">IR</text>
<text x="411.3" y="320.9">DS3</text>
<text x="432.9" y="320.9">LO</text>
<text x="179.6" y="326.7">SPI0_ACC_CS</text>
<text x="369.4" y="326">LED6</text>
<text x="392.2" y="326">R</text>
<text x="411.3" y="326">DS3</text>
<text x="432.9" y="326">LO</text>
<text x="179.6" y="345.8">ACC_INT</text>
<text x="477.4" y="384.4">MAX86141_SPO2_1MM_APPS</text>
<text x="470.3" y="403.5">&lt;HARDWARE_NUMBER&gt;</text>
</g>
<g font-size="2.3">
<text x="39.4" y="10.2">8</text>
<text x="107.9" y="10.2">7</text>
<text x="176.5" y="10.2">6</text>
<text x="245.1" y="10.2">5</text>
<text x="313.7" y="10.2">4</text>
<text x="382.3" y="10.2">3</text>
<text x="450.8" y="10.2">2</text>
<text x="514.3" y="10.2">1</text>
<text x="417.8" y="19.1">ZONE</text>
<text x="433.1" y="19.1">LTR</text>
<text x="467.4" y="19.1">DESCRIPTION</text>
<text x="522" y="19.1">DATE</text>
<text x="535.9" y="19.1">APPR.</text>
<text x="8.9" y="45.7">F</text>
<text x="549.9" y="45.7">F</text>
<text x="438.2" y="74.5">1V8_O</text>
<text x="208.3" y="101.2">1V8_O</text>
<text x="483.9" y="96.1">1V8_O</text>
<text x="8.9" y="119.4">E</text>
<text x="549.9" y="119.4">E</text>
<text x="189" y="131.7">VLED+</text>
<text x="117" y="174.9">1V8_A</text>
<text x="184.3" y="174.9">1V8_A</text>
<text x="8.9" y="188">D</text>
<text x="549.9" y="188">D</text>
<text x="8.9" y="256.5">C</text>
<text x="549.9" y="256.5">C</text>
<text x="134.8" y="265">1V8_A</text>
<text x="117" y="276.5">1V8_A</text>
<text x="8.9" y="325.1">B</text>
<text x="549.9" y="325.1">B</text>
<text x="439.9" y="381.4">PROJECT TITLE:</text>
<text x="8.9" y="393.7">A</text>
<text x="440.2" y="390.2">DRAWING TITLE:</text>
<text x="549.9" y="393.7">A</text>
<text x="440.7" y="399">SIZE:</text>
<text x="457.7" y="399">HARDWARE NUMBER:</text>
<text x="522" y="399">DATE:</text>
<text x="439.7" y="407.9">ENGINEER:</text>
<text x="522.1" y="407.9">REV.:</text>
<text x="478.7" y="415.5">TEMPLATE REV.:</text>
<text x="39.4" y="425.4">8</text>
<text x="107.9" y="425.4">7</text>
<text x="176.5" y="425.4">6</text>
<text x="245.1" y="425.4">5</text>
<text x="313.7" y="425.4">4</text>
<text x="382.3" y="425.4">3</text>
<text x="450.8" y="425.4">2</text>
<text x="514.3" y="425.4">1</text>
</g>
<g font-size="2.2">
<text x="448.1" y="191.4">MAX4740ETE+</text>
<text x="454.5" y="187.6">U3</text>
<text x="479.3" y="407.9">DRAWN BY:</text>
<text x="500.7" y="420">A</text>
</g>
<g font-size="2.1">
<text x="116.1" y="70.2">RESET</text>
<text x="116.1" y="93.1">MFIO</text>
<text x="116.1" y="100.7">I2C0_SDA</text>
<text x="183.4" y="102">I2C0_SCK</text>
<text x="451.9" y="130.4">DNI</text>
<text x="502.7" y="134.2" transform="rotate(-90 502.7 134.2)">DNI</text>
<text x="144.2" y="369.9">2</text>
<text x="159.3" y="369.9">1</text>
</g>
<text font-size="2" x="111.7" y="117.7">TP1</text>
<g font-size="1.9">
<text x="132.6" y="69.4">0</text>
<text x="132.6" y="92.3">0</text>
<text x="132.6" y="99.9">0</text>
<text x="175.8" y="101.2">0</text>
<text x="108.5" y="103.7">0</text>
<text x="202.5" y="103.7">0</text>
<text x="491.3" y="110.1" transform="rotate(-90 491.3 110.1)">100K</text>
<text x="502.7" y="110.1" transform="rotate(-90 502.7 110.1)">100K</text>
<text x="183.4" y="134.2">0</text>
<text x="315.5" y="211.7">0</text>
<text x="386.6" y="211.7">0</text>
<text x="315.5" y="219.3">0</text>
<text x="386.6" y="219.3">0</text>
<text x="316.8" y="226.9">0</text>
<text x="385.9" y="226.9">0</text>
<text x="116.6" y="294.2">3.3K</text>
<text x="128.1" y="294.2">3.3K</text>
<text x="110.3" y="343.8">10</text>
</g>
<g font-size="1.8">
<text x="147.2" y="64.3">5016162575</text>
<text x="151.3" y="61.8">J1</text>
<text x="135.8" y="69.4">R5</text>
<text x="145.1" y="70.7">1</text>
<text x="158.3" y="72">2</text>
<text x="374" y="70.7">PD1</text>
<text x="145.1" y="74.5">3</text>
<text x="158.3" y="75.8">4</text>
<text x="371.2" y="74.5">VEMD8080</text>
<text x="145.1" y="82.1">7</text>
<text x="145.1" y="78.3">5</text>
<text x="158.3" y="83.4">8</text>
<text x="158.3" y="79.6">6</text>
<text x="364.1" y="79.1">4</text>
<text x="364.1" y="82.9">3</text>
<text x="368.6" y="82.9">K</text>
<text x="368.6" y="79.1">A</text>
<text x="381.6" y="79.1">K</text>
<text x="381.6" y="83">K</text>
<text x="386.4" y="82.9">6</text>
<text x="386.4" y="79.1">5</text>
<text x="398.6" y="83.4">C7</text>
<text x="436.9" y="83.4">C8</text>
<text x="145.1" y="89.8">11</text>
<text x="145.1" y="86">9</text>
<text x="157.3" y="87.2">10</text>
<text x="339.4" y="88.5">VEMD8080</text>
<text x="342.3" y="84.7">PD2</text>
<text x="364.1" y="86.7">2</text>
<text x="368.6" y="86.7">K</text>
<text x="381.6" y="86.8">K</text>
<text x="386.4" y="86.7">7</text>
<text x="135.7" y="92.3">R4</text>
<text x="145.1" y="93.6">13</text>
<text x="157.3" y="94.8">14</text>
<text x="157.3" y="91">12</text>
<text x="332.3" y="93.1">4</text>
<text x="336.9" y="93.1">A</text>
<text x="349.9" y="93.1">K</text>
<text x="354.6" y="93.1">5</text>
<text x="364.1" y="90.5">1</text>
<text x="368.6" y="90.5">K</text>
<text x="381.6" y="90.6">K</text>
<text x="386.4" y="90.5">8</text>
<text x="407" y="91.8" transform="rotate(-90 407 91.8)">B5</text>
<text x="418.4" y="91.8" transform="rotate(-90 418.4 91.8)">D2</text>
<text x="429.8" y="91.8" transform="rotate(-90 429.8 91.8)">C2</text>
<text x="107.9" y="101.2">R1</text>
<text x="135.7" y="99.9">R10</text>
<text x="145.1" y="101.2">17</text>
<text x="145.1" y="97.4">15</text>
<text x="157.3" y="98.7">16</text>
<text x="178.9" y="101.2">R11</text>
<text x="201.9" y="101.2">R2</text>
<text x="332.3" y="96.9">3</text>
<text x="332.3" y="100.7">2</text>
<text x="336.9" y="100.7">K</text>
<text x="336.9" y="96.9">K</text>
<text x="349.9" y="96.9">K</text>
<text x="349.9" y="100.7">K</text>
<text x="354.6" y="100.7">7</text>
<text x="354.6" y="96.9">6</text>
<text x="405.1" y="97.3">VREF</text>
<text x="414.7" y="97.3">VDD_ANA</text>
<text x="426.4" y="97.3">VDD_DIG</text>
<text x="438.3" y="99.9">SDI</text>
<text x="444.8" y="99.4">A4</text>
<text x="145.1" y="105">19</text>
<text x="157.3" y="106.3">20</text>
<text x="157.3" y="102.5">18</text>
<text x="332.3" y="104.5">1</text>
<text x="336.9" y="104.5">K</text>
<text x="349.9" y="104.5">K</text>
<text x="354.6" y="104.5">8</text>
<text x="390.7" y="107">D5</text>
<text x="396.5" y="107.5">PD1_IN</text>
<text x="436.6" y="107.5">SCLK</text>
<text x="437.4" y="103.7">SDO</text>
<text x="444.8" y="107">A2</text>
<text x="444.8" y="103.2">A3</text>
<text x="145.1" y="112.6">23</text>
<text x="145.1" y="108.8">21</text>
<text x="157.3" y="113.9">24</text>
<text x="157.3" y="110.1">22</text>
<text x="390.7" y="110.8">C5</text>
<text x="396.5" y="111.4">PD_GND</text>
<text x="437.6" y="111.4">CSB</text>
<text x="444.8" y="110.8">A5</text>
<text x="484.9" y="110.1" transform="rotate(-90 484.9 110.1)">R12</text>
<text x="496.4" y="110.1" transform="rotate(-90 496.4 110.1)">R23</text>
<text x="145.1" y="116.4">25</text>
<text x="390.7" y="114.7">D4</text>
<text x="396.5" y="115.2">PD2_IN</text>
<text x="420.2" y="119">U1</text>
<text x="437.2" y="119">INTB</text>
<text x="444.8" y="118.5">B2</text>
<text x="149.7" y="121" transform="rotate(-90 149.7 121)">26</text>
<text x="154.7" y="121" transform="rotate(-90 154.7 121)">27</text>
<text x="390.8" y="122.3">A1</text>
<text x="396.5" y="122.8">VLED</text>
<text x="416.3" y="121.5">MAX86141</text>
<text x="435.8" y="122.8">GPIO1</text>
<text x="444.8" y="122.3">B3</text>
<text x="458.5" y="125.3">R8</text>
<text x="182.8" y="131.7">R3</text>
<text x="390.7" y="129.9">C1</text>
<text x="390.7" y="126.1">D1</text>
<text x="396.5" y="126.6">LED1_DRV</text>
<text x="396.5" y="130.4">LED2_DRV</text>
<text x="435.8" y="126.6">GPIO2</text>
<text x="444.8" y="126.1">B4</text>
<text x="390.8" y="133.7">B1</text>
<text x="396.5" y="134.2">LED3_DRV</text>
<text x="496.4" y="133.7" transform="rotate(-90 496.4 133.7)">R14</text>
<text x="404.9" y="139.5">PGND</text>
<text x="414.6" y="139.5">GND_ANA</text>
<text x="426.3" y="139.5">GND_DIG</text>
<text x="407" y="145.9" transform="rotate(-90 407 145.9)">D3</text>
<text x="418.4" y="145.9" transform="rotate(-90 418.4 145.9)">C4</text>
<text x="429.8" y="145.9" transform="rotate(-90 429.8 145.9)">C3</text>
<text x="344.8" y="164.7">DS1</text>
<text x="355.9" y="168">2</text>
<text x="336.1" y="170.5">1</text>
<text x="340.7" y="170.2">A</text>
<text x="349.9" y="168.5">K</text>
<text x="349.9" y="173.6">K</text>
<text x="355.9" y="173.1">3</text>
<text x="455.2" y="171.8" transform="rotate(-90 455.2 171.8)">14</text>
<text x="341.8" y="179.9">CT DBLP31.12-5C8C-56-J6Q6</text>
<text x="344.7" y="175.6">ESD</text>
<text x="453.8" y="176.6">VCC</text>
<text x="438" y="184.5">10</text>
<text x="439" y="180.7">2</text>
<text x="443.5" y="181.2">CB1</text>
<text x="443.5" y="185">CB2</text>
<text x="128.1" y="188.8">C12</text>
<text x="185.2" y="187.6">C15</text>
<text x="144.1" y="194.7" transform="rotate(-90 144.1 194.7)">3</text>
<text x="156.8" y="194.7" transform="rotate(-90 156.8 194.7)">7</text>
<text x="161.1" y="192.6">U2</text>
<text x="161.1" y="196.4">KX122-1037</text>
<text x="439" y="195.9">1</text>
<text x="443.5" y="196.4">NC1</text>
<text x="141.2" y="200.8">IO_VDD</text>
<text x="155.4" y="200.8">VDD</text>
<text x="438" y="203.6">15</text>
<text x="462.8" y="200.3">COM1</text>
<text x="471.5" y="199.7">16</text>
<text x="130.4" y="204.8">4</text>
<text x="134.9" y="205.3">TRIG</text>
<text x="443.5" y="204.1">NO1</text>
<text x="130.4" y="212.4">5</text>
<text x="134.9" y="213">INT1</text>
<text x="158.8" y="213">SDO/ADDR</text>
<text x="171.8" y="212.4">1</text>
<text x="294" y="212.4">K</text>
<text x="298.8" y="212.4">1</text>
<text x="306.8" y="210.4">R13</text>
<text x="365.1" y="212.4">K</text>
<text x="369.9" y="212.4">1</text>
<text x="377.9" y="210.4">R18</text>
<text x="439" y="211.2">5</text>
<text x="443.5" y="211.7">NC2</text>
<text x="462.8" y="215.5">COM2</text>
<text x="471.5" y="215">4</text>
<text x="130.4" y="216.3">6</text>
<text x="134.9" y="216.8">INT2</text>
<text x="161" y="220.6">SDI/SDA</text>
<text x="171.8" y="220.1">2</text>
<text x="276.4" y="220.1">3</text>
<text x="281.1" y="220.1">A</text>
<text x="294" y="220.1">K</text>
<text x="298.8" y="220.1">2</text>
<text x="306.8" y="218">R16</text>
<text x="347.5" y="220.1">3</text>
<text x="352.2" y="220.1">A</text>
<text x="365.1" y="220.1">K</text>
<text x="369.9" y="220.1">2</text>
<text x="377.9" y="218">R21</text>
<text x="439" y="218.8">3</text>
<text x="443.5" y="219.3">NO2</text>
<text x="129.4" y="223.9">10</text>
<text x="129.4" y="227.7">12</text>
<text x="134.9" y="224.4">NCS</text>
<text x="294" y="227.6">K</text>
<text x="298.8" y="227.7">4</text>
<text x="308" y="225.7">R17</text>
<text x="365.1" y="227.6">K</text>
<text x="369.9" y="227.7">4</text>
<text x="378.3" y="226.9">R22</text>
<text x="439" y="226.4">9</text>
<text x="443.5" y="226.9">NC3</text>
<text x="134.9" y="228.2">SCLK/SCL</text>
<text x="462.8" y="230.7">COM3</text>
<text x="471.5" y="230.2">8</text>
<text x="145.3" y="239.9" transform="rotate(-90 145.3 239.9)">8</text>
<text x="145.8" y="235.2" transform="rotate(-90 145.8 235.2)">GND</text>
<text x="149.1" y="239.9" transform="rotate(-90 149.1 239.9)">9</text>
<text x="149.7" y="235.3" transform="rotate(-90 149.7 235.3)">GND</text>
<text x="160.6" y="238.6" transform="rotate(-90 160.6 238.6)">11</text>
<text x="161.1" y="235.3" transform="rotate(-90 161.1 235.3)">NC</text>
<text x="439" y="234">7</text>
<text x="443.5" y="234.5">NO3</text>
<text x="438" y="241.7">13</text>
<text x="443.5" y="242.2">NC4</text>
<text x="438" y="249.3">11</text>
<text x="443.5" y="249.8">NO4</text>
<text x="462.8" y="247.2">COM4</text>
<text x="471.5" y="246.7">12</text>
<text x="449.9" y="255.6">GND</text>
<text x="458.3" y="255.6">EP</text>
<text x="451.4" y="260.2" transform="rotate(-90 451.4 260.2)">6</text>
<text x="459" y="261.2" transform="rotate(-90 459 261.2)">17</text>
<text x="147.1" y="276.5">C13</text>
<text x="156" y="287.9">U4</text>
<text x="116.6" y="291.7">R7</text>
<text x="128.1" y="291.7">R9</text>
<text x="153" y="289.9" transform="rotate(-90 153 289.9)">A3</text>
<text x="156" y="290.4">MAX32664GWEZ+</text>
<text x="151.6" y="296">VDD</text>
<text x="161.8" y="300.6">PPG_INT</text>
<text x="173" y="300.1">B4</text>
<text x="131.6" y="311.5">D1</text>
<text x="173" y="311.5">C4</text>
<text x="131.6" y="315.3">D2</text>
<text x="137.5" y="315.8">SLAVE_SDA</text>
<text x="137.5" y="312">SLAVE_SCL</text>
<text x="157.2" y="315.8">SENSOR_SCK</text>
<text x="162.2" y="312">PPG_CS</text>
<text x="173" y="315.3">C3</text>
<text x="131.6" y="319.1">C2</text>
<text x="131.7" y="322.9">B1</text>
<text x="137.5" y="319.6">MFIO</text>
<text x="137.5" y="323.4">RSTN</text>
<text x="156.4" y="319.6">SENSOR_MOSI</text>
<text x="156.4" y="323.4">SENSOR_MISO</text>
<text x="173" y="319.1">D4</text>
<text x="173" y="322.9">D3</text>
<text x="110.3" y="328.5">C6</text>
<text x="160" y="327.3">ACCEL_CS</text>
<text x="173" y="326.7">C1</text>
<text x="110.3" y="341.2">R6</text>
<text x="131.7" y="342">A4</text>
<text x="121.7" y="347.6">C9</text>
<text x="137.5" y="342.5">VCORE</text>
<text x="159.6" y="346.3">ACCEL_INT</text>
<text x="173" y="345.8">B3</text>
<text x="131.7" y="349.6">B2</text>
<text x="137.5" y="350.1">VSS</text>
<text x="143.4" y="352.4">32KIN</text>
<text x="157.6" y="352.4">32KOUT</text>
<text x="145.3" y="359.2" transform="rotate(-90 145.3 359.2)">A2</text>
<text x="160.6" y="359.2" transform="rotate(-90 160.6 359.2)">A1</text>
<text x="152.4" y="364.1">Y1</text>
<text x="147.2" y="378.1">32.7680KHZ</text>
<text x="352.2" y="407.3">THIS DOCUMENT CONTAINS INFORMATION PROPRIETARY</text>
<text x="531.3" y="403.5">09/03/2019</text>
<text x="352.2" y="410.1">TO MAXIM USE OR DICLOSURE WITHOUT THE WRITTEN</text>
<text x="352.2" y="412.6">PERMISSION OF AN OFFICER OF MAXIM IS EXPRESSLY</text>
<text x="450.6" y="411.1">SUBUTAY BASKIR</text>
<text x="487.5" y="411.1">SUBUTAY BASKIR</text>
<text x="534.6" y="411.1">P3</text>
<text x="352.2" y="415.4">FORBIDDEN.</text>
<text x="523" y="418.7">SHEET 1 OF 1</text>
</g>
<g font-size="1.7">
<text x="398.6" y="88.5">10V</text>
<text x="436.2" y="88.5">10V</text>
<text x="142" y="380.6">CM1610H32768DZB</text>
</g>
<g font-size="1.6">
<text x="398.6" y="86">10UF</text>
<text x="436.2" y="86">1UF</text>
<text x="102.9" y="101.2">C1</text>
<text x="103.2" y="103">22UF</text>
<text x="214.7" y="110.1">C2</text>
<text x="215" y="111.9">22UF</text>
<text x="195.6" y="141.8">C3</text>
<text x="195.9" y="143.7">22UF</text>
<text x="204.1" y="141.8">C10</text>
<text x="204.8" y="143.7">22UF</text>
<text x="471.5" y="166">22UF</text>
<text x="472" y="163.4">C11</text>
<text x="323.9" y="174.9">C4</text>
<text x="324.2" y="176.7">22UF</text>
<text x="334" y="174.9">C5</text>
<text x="334.4" y="176.7">22UF</text>
<text x="128.1" y="191.4">0.1UF</text>
<text x="185.2" y="190.1">0.1UF</text>
<text x="287.2" y="201.5">DS2</text>
<text x="358.3" y="201.5">DS3</text>
<text x="285.3" y="204.1">SFH 7013</text>
<text x="356.4" y="204.1">SFH 7013</text>
<text x="147.1" y="279">1UF</text>
<text x="110.3" y="331.1">1UF</text>
<text x="119.2" y="333.6">TP2</text>
<text x="124.3" y="333.6">TP5</text>
<text x="177.2" y="336.1">TP4</text>
<text x="121.7" y="350.1">1UF</text>
<text x="177.2" y="355.2">TP3</text>
</g>
<g font-size="1.3">
<text x="279.2" y="75.8">GROUND LINE SHOULD BE ROUTED SEPARATELY</text>
<text x="279.2" y="78.3">TO THE CONNECTOR GROUND</text>
</g>
</svg>
